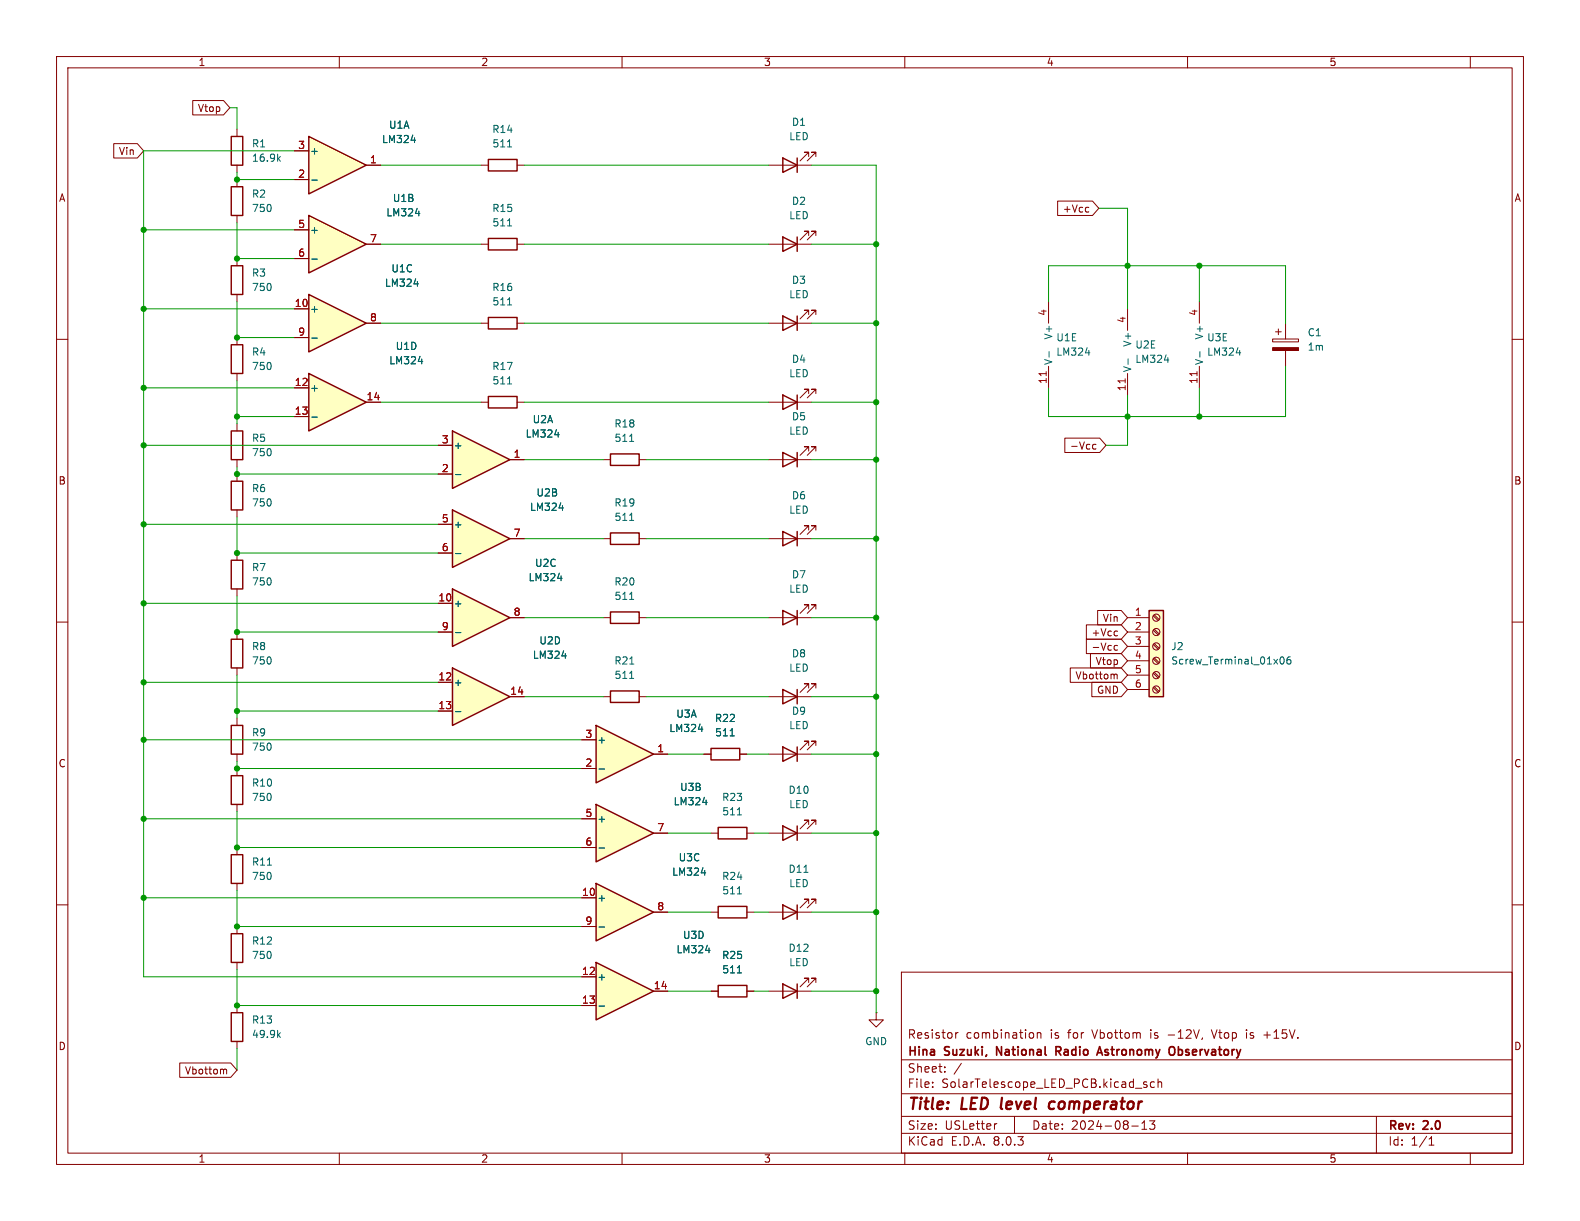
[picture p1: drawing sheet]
<svg xmlns="http://www.w3.org/2000/svg" width="279mm" height="216mm" viewBox="0 0 279 216" stroke-linecap="round" stroke-linejoin="round" font-family="sans-serif">
<g fill="none" stroke="#840000" stroke-width=".18">
<path d="M10 10h259.4v195.9h-259.4zM12 12h255.4v191.9h-255.4zM60 10v2M110 10v2M160 10v2M210 10v2M260 10v2M10 60h2M135.9 57.2h7.6M143 55.6v-.7h-.8h.8l-1.5 1.5M144.3 55.6v-.7h-.8h.8l-1.6 1.5M267.4 60h2"/>
<path d="M41.9 74.9v1.3M135.9 71.1h7.6M143 69.6v-.8h-.8h.8l-1.5 1.6M144.3 69.6v-.8h-.8h.8l-1.6 1.6M41.9 81.3v1.3M106.7 95.3h1.2M106.7 81.3h1.2M113 95.3h1.3M113 81.3h1.3M10 110h2M41.9 111.8v1.2M41.9 118.1v1.3"/>
<path d="M106.7 109.2h1.2M113 109.2h1.3M135.9 109.2h7.6M143 107.7v-.8h-.8h.8l-1.5 1.6M144.3 107.7v-.8h-.8h.8l-1.6 1.6M267.4 110h2M10 160h2M41.9 149.9v1.2M41.9 156.2v1.3M267.4 160h2M41.9 163.8v1.3M41.9 170.2v1.3"/>
<path d="M159.4 171.9h108v32h-108zM159.4 197.4h108M159.4 193.4h108M159.4 187.4h108M164.9 192.1v.2M164.9 191.4v.1M167.1 189.4v.2M167.1 188.7v.1M169 182.6v1M169.4 182.6l-.3 .1-.1 .2M170 188l-1.3 1.9M176.3 198.7l-.3 .1"/>
<path d="M179.4 197.4v3M182.5 182.6l.3 .3v.4l-.3 .3M183.4 182.7l.2-.1 .4 .1 .1 .9M183.4 182.6v1M200.1 199.1h1.2M201.9 199.7h.9M201.9 198.6l.5-.4v1.5M202.8 191.4l-.4-.1-.2 .2 .1 .2 .5 .2v.3h-.6M203.3 198.2h.9l-.5 .6 .4 .1v.6l-.2 .2h-.4l-.2-.2M204.1 191.4l-.4-.1-.3 .3v.4l.2 .2h.5M204.8 191.4l.2-.1 .4 .1v.9M204.8 190.8v1.5"/>
<path d="M212.6 183.5v.2M214.2 182.1l.5 1.5M220.4 182.1v.1M220.4 182.6v1M223.5 183h1.1M243.4 197.4v6.5M60 203.9v2M110 203.9v2M159.4 200.4h108M160 203.9v2M210 203.9v2M252.7 202.5h.9"/>
<path d="M252.7 201.4l.4-.4v1.5M260 203.9v2"/>
</g>
<path d="M177.2 194.1l-.2 1.9M186.5 194.9a.66 .66 0 0 0-1 .3v.5l.1 .3 .2 .1 .6-.1" fill="none" stroke="#840000" stroke-width=".4"/>
<path d="M176.2 186.6v-1.5l.9 1.5M187.1 185.9l.5 .7M187.5 185.1h-.8v1.5M187.5 185.8l-.8 .1M194 186.6l.5-1.5 .5 1.5M194.1 186.1h.7M207.7 185.3v1.1M208.4 185.1v1.5M208.4 186.5l.4 .1M208.8 185.6h-.4" fill="none" stroke="#840000" stroke-width=".3"/>
<g fill="none" stroke="#840000" stroke-width=".25">
<path d="M138.4 55.9l2.6 1.3-2.6 1.2zM141 55.9v2.5M40.9 76.2h2v5.1h-2zM138.4 69.9l2.6 1.2-2.6 1.3zM141 69.9v2.5M107.9 94.2h5.1v2.1h-5.1zM107.9 80.3h5.1v2h-5.1zM40.9 113h2v5.1h-2zM107.9 108.2h5.1v2h-5.1zM138.4 108l2.6 1.2-2.6 1.3zM141 108v2.5M40.9 151.1h2v5.1h-2z"/>
<path d="M40.9 165.1h2v5.1h-2z"/>
</g>
<path d="M111.3 78h.8M111.3 92h.8M111.3 106h.8M47.3 153h.7" fill="none" stroke="#006464" stroke-width=".18"/>
<path d="M80 118.1l10.2 5.1-10.2 5.1z" fill="#ffffc2"/>
<g fill="none" stroke="#840000" stroke-width=".25">
<path d="M138.4 27.9l2.6 1.3-2.6 1.3zM141 27.9v2.6M138.4 41.9l2.6 1.3-2.6 1.3zM141 41.9v2.6M40.9 99.1h2v5h-2zM40.9 85.1h2v5.1h-2zM138.4 80l2.6 1.3-2.6 1.3zM138.4 94l2.6 1.3-2.6 1.2zM141 80v2.6M141 94v2.5M80 118.1l10.2 5.1-10.2 5.1zM40.9 128.3h2v5.1h-2z"/>
<path d="M40.9 179.1h2v5.1h-2z"/>
</g>
<g fill="none" stroke="#840000" stroke-width=".18">
<path d="M135.9 29.2h7.6M143 27.7v-.8h-.8h.8l-1.5 1.5M144.3 27.7v-.8h-.8h.8l-1.6 1.5M135.9 43.2h7.6M143 41.7v-.8h-.8h.8l-1.5 1.5M144.3 41.7v-.8h-.8h.8l-1.6 1.5M143 79.8v-.8h-.8h.8l-1.5 1.5M144.3 79.8v-.8h-.8h.8l-1.6 1.5M41.9 83.8v1.3M41.9 90.2v1.2M41.9 97.8v1.3M135.9 81.3h7.6"/>
<path d="M135.9 95.3h7.6M143 93.7v-.7h-.8h.8l-1.5 1.5M144.3 93.7v-.7h-.8h.8l-1.6 1.5M41.9 104.1v1.3M41.9 127v1.3M41.9 133.4v1.2M77.5 120.7h2.5M77.5 125.7h2.5M90.2 123.2h2.5M41.9 177.8v1.3M41.9 184.2v1.2"/>
</g>
<path d="M99.4 116h.8M80.5 125.8h1M49.2 183l.4 .5M49.6 182.6l-.5 .5" fill="none" stroke="#006464" stroke-width=".18"/>
<path d="M80 76.2l10.2 5.1-10.2 5.1z" fill="#ffffc2"/>
<path d="M80 76.2l10.2 5.1-10.2 5.1z" fill="none" stroke="#840000" stroke-width=".25"/>
<path d="M77.5 78.7h2.5M77.5 83.8h2.5M90.2 81.3h2.5" fill="none" stroke="#840000" stroke-width=".18"/>
<path d="M98.1 76.9h.8M80.5 83.9h1" fill="none" stroke="#006464" stroke-width=".18"/>
<path d="M80 90.2l10.2 5.1-10.2 5z" fill="#ffffc2"/>
<path d="M80 90.2l10.2 5.1-10.2 5z" fill="none" stroke="#840000" stroke-width=".25"/>
<path d="M77.5 92.7h2.5M77.5 97.8h2.5M90.2 95.3h2.5" fill="none" stroke="#840000" stroke-width=".18"/>
<path d="M80.5 97.9h1M98.9 89.8h.7" fill="none" stroke="#006464" stroke-width=".18"/>
<path d="M80 104.1l10.2 5.1-10.2 5.1z" fill="#ffffc2"/>
<path d="M80 104.1l10.2 5.1-10.2 5.1zM40.9 137.2h2v5h-2z" fill="none" stroke="#840000" stroke-width=".25"/>
<path d="M77.5 106.7h2.5M77.5 111.8h2.5M90.2 109.2h2.5M41.9 135.9v1.3M41.9 142.2v1.3" fill="none" stroke="#840000" stroke-width=".18"/>
<path d="M80.5 111.9h1M98.6 102.3h.8" fill="none" stroke="#006464" stroke-width=".18"/>
<path d="M203.2 108h2.5v15.2h-2.5z" fill="#ffffc2"/>
<path d="M203.2 108h2.5v15.2h-2.5zM138.4 146.1l2.6 1.2-2.6 1.3zM141 146.1v2.5M138.4 174l2.6 1.3-2.6 1.2zM141 174v2.5" fill="none" stroke="#840000" stroke-width=".25"/>
<g fill="none" stroke="#840000" stroke-width=".18">
<path d="M185.4 53.3v3.9M185.4 64.8v3.8M199.4 109.2h3.8M199.4 111.8h3.8M199.4 114.3h3.8M199.4 116.8h3.8M199.4 119.4h3.8M203.9 119l.9 .9M203.9 116.5l.9 .8M203.9 114l.9 .8M203.9 111.4l.9 .9M203.9 108.9l.9 .8"/>
<path d="M204.1 118.9l.9 .8M204.1 116.3l.9 .9M204.1 113.8l.9 .8M204.1 111.3l.9 .8M204.1 108.7l.9 .9M199.4 121.9h3.8M203.9 121.6l.9 .8M204.1 121.4l.9 .9M135.9 147.3h7.6M143 145.8v-.8h-.8h.8l-1.5 1.6M144.3 145.8v-.8h-.8h.8l-1.6 1.6M135.9 175.3h7.6"/>
<path d="M143 173.7v-.7h-.8h.8l-1.5 1.5M144.3 173.7v-.7h-.8h.8l-1.6 1.5M154.9 179.1v1.2h1.3l-1.3 1.3-1.2-1.3h1.2M154.9 179.1h.1"/>
<circle cx="204.5" cy="109.2" r=".63"/>
<circle cx="204.5" cy="116.8" r=".63"/>
<circle cx="204.5" cy="119.4" r=".63"/>
<circle cx="204.5" cy="111.8" r=".63"/>
<circle cx="204.5" cy="114.3" r=".63"/>
<circle cx="204.5" cy="121.9" r=".63"/>
</g>
<path d="M185.5 62.2v1M191.9 62.4h.8M226.5 116.3l.2-.2a.68 .68 0 0 1 .4 .7 .68 .68 0 0 1-.4 .6l-.2-.1-.1-.4zM228.2 116.1l-.4 .1a.85 .85 0 0 0 0 1.2l.4-.1 .1-.4-.3-.3-.3 .1-.1 .2" fill="none" stroke="#006464" stroke-width=".18"/>
<path d="M185 65.7v.7" fill="none" stroke="#a90000" stroke-width=".18"/>
<path d="M105.4 170.2l10.2 5.1-10.2 5z" fill="#ffffc2"/>
<path d="M105.4 170.2l10.2 5.1-10.2 5z" fill="none" stroke="#840000" stroke-width=".25"/>
<path d="M102.9 172.7h2.5M102.9 177.8h2.5M115.6 175.3h2.5" fill="none" stroke="#840000" stroke-width=".18"/>
<path d="M105.9 177.9h1M124.8 168.1h.8" fill="none" stroke="#006464" stroke-width=".18"/>
<path d="M105.4 156.2l10.2 5.1-10.2 5.1z" fill="#ffffc2"/>
<path d="M125.7 132.3h5.1v2.1h-5.1zM105.4 156.2l10.2 5.1-10.2 5.1zM127 146.3h5.1v2h-5.1zM127 174.2h5.1v2.1h-5.1zM127 160.3h5.1v2h-5.1z" fill="none" stroke="#840000" stroke-width=".25"/>
<path d="M124.5 133.4h1.2M130.8 133.4h1.3M102.9 158.8h2.5M125.7 147.3h1.3M132.1 147.3h1.2M102.9 163.8h2.5M115.6 161.3h2.5M125.7 161.3h1.3M125.7 175.3h1.3M132.1 161.3h1.2M132.1 175.3h1.2" fill="none" stroke="#840000" stroke-width=".18"/>
<path d="M129.1 130.1h.7M124 154.3h.8M130.4 158.1h.7M130.4 144.1h.7M105.9 163.9h1M130.4 172h.7" fill="none" stroke="#006464" stroke-width=".18"/>
<path d="M105.4 128.3l10.2 5.1-10.2 5z" fill="#ffffc2"/>
<path d="M105.4 128.3l10.2 5.1-10.2 5z" fill="none" stroke="#840000" stroke-width=".25"/>
<path d="M102.9 135.9h2.5M102.9 130.8h2.5M115.6 133.4h2.5" fill="none" stroke="#840000" stroke-width=".18"/>
<path d="M105.9 136h1M123.5 128.9h.8" fill="none" stroke="#006464" stroke-width=".18"/>
<path d="M105.4 142.2l10.2 5.1-10.2 5.1z" fill="#ffffc2"/>
<path d="M40.9 61h2v5h-2zM107.9 122.2h5.1v2h-5.1zM138.4 121.9l2.6 1.3-2.6 1.3zM138.4 132.1l2.6 1.3-2.6 1.2zM141 121.9v2.6M141 132.1v2.5M105.4 142.2l10.2 5.1-10.2 5.1zM138.4 160l2.6 1.3-2.6 1.3zM141 160v2.6" fill="none" stroke="#840000" stroke-width=".25"/>
<g fill="none" stroke="#840000" stroke-width=".18">
<path d="M41.9 59.7v1.3M41.9 66v1.3M106.7 123.2h1.2M113 123.2h1.3M135.9 123.2h7.6M135.9 133.4h7.6M143 121.7v-.8h-.8h.8l-1.5 1.5M143 131.8v-.7h-.8h.8l-1.5 1.5M144.3 121.7v-.8h-.8h.8l-1.6 1.5M144.3 131.8v-.7h-.8h.8l-1.6 1.5M102.9 144.8h2.5M102.9 149.9h2.5"/>
<path d="M115.6 147.3h2.5M143 159.8v-.8h-.8h.8l-1.5 1.5M144.3 159.8v-.8h-.8h.8l-1.6 1.5M135.9 161.3h7.6"/>
</g>
<path d="M111.3 120h.8M111.4 117.4h.7M105.9 150h1M124.3 141.9h.7M142.2 154.2h.7" fill="none" stroke="#006464" stroke-width=".18"/>
<path d="M54.6 52.1l10.2 5.1-10.2 5z" fill="#ffffc2"/>
<path d="M54.6 52.1l10.2 5.1-10.2 5z" fill="none" stroke="#840000" stroke-width=".25"/>
<path d="M52.1 54.6h2.5M52.1 59.7h2.5M64.8 57.2h2.5" fill="none" stroke="#840000" stroke-width=".18"/>
<path d="M55.1 59.8h1M73.2 50.2h.8" fill="none" stroke="#006464" stroke-width=".18"/>
<path d="M54.6 66l10.2 5.1-10.2 5.1z" fill="#ffffc2"/>
<path d="M40.9 24.1h2v5.1h-2zM40.9 33h2v5.1h-2zM40.9 47h2v5.1h-2zM86.4 56.1h5v2.1h-5zM54.6 66l10.2 5.1-10.2 5.1zM86.4 70.1h5v2h-5z" fill="none" stroke="#840000" stroke-width=".25"/>
<g fill="none" stroke="#840000" stroke-width=".18">
<path d="M41.9 22.9v1.2M41.9 29.2v1.3M41.9 31.8v1.2M41.9 38.1v1.3M41.9 45.7v1.3M41.9 52.1v1.2M85.1 57.2h1.3M91.4 57.2h1.3M212.1 53.3v3.9M52.1 68.6h2.5M52.1 73.7h2.5M64.8 71.1h2.5"/>
<path d="M85.1 71.1h1.3M91.4 71.1h1.3M212.1 64.8v3.8"/>
</g>
<path d="M49.2 28l.4 .5M49.6 27.7l-.5 .5M89.7 53.9h.8M55.1 73.8h1M74 63.9h.8M89.7 67.9h.8M212.2 62.2v1M218.6 62.4h.8" fill="none" stroke="#006464" stroke-width=".18"/>
<path d="M211.7 65.7v.7" fill="none" stroke="#a90000" stroke-width=".18"/>
<path d="M54.6 38.1l10.2 5.1-10.2 5.1z" fill="#ffffc2"/>
<path d="M54.6 38.1l10.2 5.1-10.2 5.1zM86.4 28.2h5v2h-5zM86.4 42.2h5v2h-5z" fill="none" stroke="#840000" stroke-width=".25"/>
<path d="M85.1 29.2h1.3M91.4 29.2h1.3M52.1 40.6h2.5M52.1 45.7h2.5M64.8 43.2h2.5M85.1 43.2h1.3M91.4 43.2h1.3" fill="none" stroke="#840000" stroke-width=".18"/>
<path d="M73.5 37.7h.7M89.7 26h.8M89.7 39.9h.8M55.1 45.8h1" fill="none" stroke="#006464" stroke-width=".18"/>
<path d="M54.6 24.1l10.2 5.1-10.2 5.1z" fill="#ffffc2"/>
<path d="M54.6 24.1l10.2 5.1-10.2 5.1z" fill="none" stroke="#840000" stroke-width=".25"/>
<g fill="none" stroke="#840000" stroke-width=".18">
<path d="M34.1 17.8h5.4l1.1 1.3-1.1 1.2h-5.4zM20.1 25.4h4.2l1.1 1.3-1.1 1.2h-4.2zM52.1 31.8h2.5M52.1 26.7h2.5M64.8 29.2h2.5M187 35.6h6.2l1.1 1.2-1.1 1.3h-6.2zM192.2 36.7h.3M192.5 37.4l-.3 .1M52.1 54.6h2.5M52.1 59.7h2.5M52.1 40.6h2.5M52.1 45.7h2.5"/>
<path d="M64.8 57.2h2.5M64.8 43.2h2.5M199.4 54.6v3.8M225 59.9h4.6v.6h-4.6zM225.6 58.7h1M226.1 58.2v1M227.3 57.2v2.7M52.1 68.6h2.5M52.1 73.7h2.5M64.8 71.1h2.5M77.5 78.7h2.5M188.3 77.5h6.2l1.1 1.2-1.1 1.3h-6.2z"/>
<path d="M193.2 79.2l.2 .2 .4-.1M193.8 78.6h-.4l-.2 .2M199.4 66v3.9M227.3 62v2.8M77.5 83.8h2.5M77.5 92.7h2.5M77.5 97.8h2.5M90.2 81.3h2.5M90.2 95.3h2.5M77.5 106.7h2.5M77.5 111.8h2.5M90.2 109.2h2.5"/>
<path d="M189.3 118.1h9l1.1 1.3-1.1 1.3h-9zM192.1 110.5h6.2l1.1 1.3-1.1 1.2h-6.2zM192.1 113h6.2l1.1 1.3-1.1 1.3h-6.2zM192.8 115.6h5.5l1.1 1.2-1.1 1.3h-5.5zM194.1 107.9h4.2l1.1 1.3-1.1 1.3h-4.2zM197 114.7l.3 .3 .3-.1M197.1 119.3h.4l.1 .8M197.3 111.6h.3M197.6 112.4h-.3M197.6 114.2l-.3-.1-.3 .3M77.5 120.7h2.5M77.5 125.7h2.5"/>
<path d="M90.2 123.2h2.5M102.9 135.9h2.5M102.9 130.8h2.5M115.6 133.4h2.5M124.5 133.4h1.2M130.8 133.4h1.3M193.1 120.6h5.2l1.1 1.3-1.1 1.3h-5.2zM102.9 158.8h2.5M102.9 144.8h2.5M102.9 149.9h2.5M115.6 147.3h2.5M102.9 172.7h2.5"/>
<path d="M102.9 177.8h2.5M102.9 163.8h2.5M115.6 175.3h2.5M115.6 161.3h2.5M125.7 175.3h1.3M132.1 175.3h1.2M31.8 188h9l1.1 1.2-1.1 1.3h-9zM39.6 189.1h.4l.1 .8"/>
</g>
<g fill="none" stroke="#006464" stroke-width=".18">
<path d="M55.1 31.8h1M72.7 24.8h.8M73.5 37.7h.7M55.1 59.8h1M55.1 45.8h1M73.2 50.2h.8M55.1 73.8h1M74 63.9h.8M98.1 76.9h.8M199.5 63.5v.9M205.9 63.7h.8M80.5 83.9h1"/>
<path d="M80.5 97.9h1M98.9 89.8h.7M80.5 111.9h1M98.6 102.3h.8M99.4 116h.8M80.5 125.8h1M105.9 136h1M123.5 128.9h.8M129.1 130.1h.7M105.9 150h1M124 154.3h.8M124.3 141.9h.7"/>
<path d="M105.9 177.9h1M105.9 163.9h1M124.8 168.1h.8M130.4 172h.7"/>
</g>
<path d="M199 67v.7" fill="none" stroke="#a90000" stroke-width=".18"/>
<path d="M225 61.5h4.6v.5h-4.6z" fill="#840000" stroke="#840000" stroke-width=".18"/>
<g fill="none" stroke="#009600" stroke-width=".18">
<path d="M40.6 19.1h1.3v3.8M41.9 30.5v1.3h10.2M41.9 39.4v6.3h10.2M52.1 26.7h-26.7v146h77.5M67.3 29.2h17.8M92.7 29.2h43.2M143.5 29.2h11.4v149.9M194.3 36.8h5.1v17.8M25.4 54.6h26.7M25.4 40.6h26.7M41.9 53.3v6.4h10.2M67.3 57.2h17.8"/>
<path d="M67.3 43.2h17.8M92.7 57.2h43.2M92.7 43.2h43.2M143.5 57.2h11.4M143.5 43.2h11.4M185.4 53.3v-6.3h41.9v10.2M212.1 47v6.3M25.4 68.6h26.7M25.4 78.7h52.1M41.9 67.3v7.6M41.9 73.7h10.2M67.3 71.1h17.8"/>
<path d="M92.7 71.1h43.2M143.5 71.1h11.4M199.4 69.9v8.8h-3.8M212.1 68.6v5.1M227.3 64.8v8.9h-41.9v-5.1M25.4 92.7h52.1M41.9 82.6v1.2h35.6M41.9 91.4v6.4h35.6M92.7 95.3h14M92.7 81.3h14M114.3 95.3h21.6M114.3 81.3h21.6"/>
<path d="M143.5 95.3h11.4M143.5 81.3h11.4M25.4 106.7h52.1M41.9 105.4v6.4h35.6M41.9 119.4v7.6M92.7 109.2h14M114.3 109.2h21.6M143.5 109.2h11.4M25.4 130.8h77.5M25.4 120.7h52.1M41.9 134.6v1.3h61M41.9 125.7h35.6"/>
<path d="M92.7 123.2h14M114.3 123.2h21.6M118.1 133.4h6.4M132.1 133.4h3.8M143.5 123.2h11.4M143.5 133.4h11.4M25.4 158.8h77.5M25.4 144.8h77.5M41.9 143.5v6.4h61M41.9 157.5v6.3h61M118.1 147.3h7.6M133.3 147.3h2.6"/>
<path d="M143.5 147.3h11.4M41.9 171.5v6.3h61M118.1 161.3h7.6M118.1 175.3h7.6M133.3 161.3h2.6M133.3 175.3h2.6M143.5 161.3h11.4M143.5 175.3h11.4M41.9 185.4v3.8"/>
</g>
<g fill="#009600" stroke="#009600" stroke-width=".18">
<circle cx="41.9" cy="97.8" r=".46"/>
<circle cx="41.9" cy="111.8" r=".46"/>
<circle cx="25.4" cy="106.7" r=".46"/>
<circle cx="25.4" cy="92.7" r=".46"/>
<circle cx="41.9" cy="83.8" r=".46"/>
<circle cx="41.9" cy="73.7" r=".46"/>
<circle cx="154.9" cy="81.3" r=".46"/>
<circle cx="154.9" cy="57.2" r=".46"/>
<circle cx="154.9" cy="71.1" r=".46"/>
<circle cx="154.9" cy="43.2" r=".46"/>
<circle cx="154.9" cy="95.3" r=".46"/>
<circle cx="41.9" cy="149.9" r=".46"/>
<circle cx="25.4" cy="130.8" r=".46"/>
<circle cx="25.4" cy="144.8" r=".46"/>
<circle cx="41.9" cy="135.9" r=".46"/>
<circle cx="41.9" cy="163.8" r=".46"/>
<circle cx="25.4" cy="158.8" r=".46"/>
<circle cx="25.4" cy="120.7" r=".46"/>
<circle cx="41.9" cy="125.7" r=".46"/>
<circle cx="41.9" cy="177.8" r=".46"/>
<circle cx="154.9" cy="123.2" r=".46"/>
<circle cx="154.9" cy="109.2" r=".46"/>
<circle cx="154.9" cy="175.3" r=".46"/>
<circle cx="154.9" cy="161.3" r=".46"/>
<circle cx="154.9" cy="147.3" r=".46"/>
<circle cx="154.9" cy="133.4" r=".46"/>
<circle cx="25.4" cy="68.6" r=".46"/>
<circle cx="25.4" cy="78.7" r=".46"/>
<circle cx="41.9" cy="45.7" r=".46"/>
<circle cx="41.9" cy="31.8" r=".46"/>
<circle cx="41.9" cy="59.7" r=".46"/>
<circle cx="25.4" cy="54.6" r=".46"/>
<circle cx="25.4" cy="40.6" r=".46"/>
<circle cx="212.1" cy="73.7" r=".46"/>
<circle cx="199.4" cy="47" r=".46"/>
<circle cx="212.1" cy="47" r=".46"/>
<circle cx="199.4" cy="73.7" r=".46"/>
</g>
<g font-size="2.8" fill="#840000">
<text x="160.4" y="196.8">Title:</text>
<text x="170.1" y="196.8">LED</text>
<text x="177.8" y="196.8">level</text>
<text x="187.2" y="196.8">comperator</text>
</g>
<g font-size="2.1" fill="#840000">
<text x="160.4" y="183.9">Resistor</text>
<text x="170.8" y="183.9">combination</text>
<text x="185.8" y="183.9">is</text>
<text x="189" y="183.9">for</text>
<text x="193.5" y="183.9">Vbottom</text>
<text x="203.8" y="183.9">is</text>
<text x="207.1" y="183.9">-12V,</text>
<text x="215.1" y="183.9">Vtop</text>
<text x="221.2" y="183.9">is</text>
<text x="224.5" y="183.9">+15V.</text>
<text x="160.4" y="189.9">Sheet:</text>
<text x="160.4" y="187.1">Hina</text>
<text x="167.1" y="187.1">Suzuki,</text>
<text x="176.9" y="187.1">National</text>
<text x="188" y="187.1">Radio</text>
<text x="196" y="187.1">Astronomy</text>
<text x="209.3" y="187.1">Observatory</text>
<text x="160.4" y="192.6">File:</text>
<text x="166.5" y="192.6">SolarTelescope_LED_PCB.kicad_sch</text>
<text x="160.4" y="202.8">KiCad</text>
<text x="160.4" y="200">Size:</text>
<text x="167.1" y="200">USLetter</text>
<text x="168.1" y="202.8">E.D.A.</text>
<text x="175.7" y="202.8">8.0.3</text>
<text x="182.4" y="200">Date:</text>
<text x="189.4" y="200">2024-08-13</text>
<text x="245.4" y="200.2">Rev:</text>
<text x="245.4" y="202.8">Id:</text>
<text x="249.5" y="202.8">1/1</text>
<text x="251.8" y="200.2">2.0</text>
</g>
<g font-size="1.8" fill="#840000">
<text x="35" y="11.9">1</text>
<text x="85" y="11.9">2</text>
<text x="135" y="11.9">3</text>
<text x="185" y="11.9">4</text>
<text x="235" y="11.9">5</text>
<text x="34.9" y="20">Vtop</text>
<text x="20.9" y="27.6">Vin</text>
<text x="10.3" y="35.9">A</text>
<text x="267.7" y="35.9">A</text>
<text x="187.8" y="37.8">+Vcc</text>
<text x="189.1" y="79.7">-Vcc</text>
<text x="10.3" y="85.9">B</text>
<text x="267.7" y="85.9">B</text>
<text x="192.9" y="112.7">+Vcc</text>
<text x="194.9" y="110.2">Vin</text>
<text x="192.9" y="115.3">-Vcc</text>
<text x="193.6" y="117.8">Vtop</text>
<text x="190.1" y="120.3">Vbottom</text>
<text x="193.9" y="122.9">GND</text>
<text x="10.3" y="135.9">C</text>
<text x="267.7" y="135.9">C</text>
<text x="10.3" y="185.9">D</text>
<text x="267.7" y="185.9">D</text>
<text x="32.6" y="190.2">Vbottom</text>
<text x="35" y="205.8">1</text>
<text x="85" y="205.8">2</text>
<text x="135" y="205.8">3</text>
<text x="185" y="205.8">4</text>
<text x="235" y="205.8">5</text>
</g>
<g font-size="1.8" fill="#006464">
<text x="68.7" y="23">U1A</text>
<text x="87" y="23.7">R14</text>
<text x="139.9" y="22.5">D1</text>
<text x="44.5" y="26.3">R1</text>
<text x="44.5" y="28.8">16.9k</text>
<text x="54.7" y="27.5">+</text>
<text x="67.5" y="25.5">LM324</text>
<text x="87" y="26.3">511</text>
<text x="139.5" y="25">LED</text>
<text x="44.5" y="35.2">R2</text>
<text x="69.4" y="35.9">U1B</text>
<text x="44.5" y="37.7">750</text>
<text x="54.7" y="41.5">+</text>
<text x="68.2" y="38.5">LM324</text>
<text x="87" y="37.7">R15</text>
<text x="87" y="40.2">511</text>
<text x="139.5" y="39">LED</text>
<text x="139.9" y="36.4">D2</text>
<text x="44.5" y="49.1">R3</text>
<text x="44.5" y="51.7">750</text>
<text x="68" y="50.9">LM324</text>
<text x="69.1" y="48.4">U1C</text>
<text x="87" y="51.7">R16</text>
<text x="139.5" y="52.9">LED</text>
<text x="139.9" y="50.4">D3</text>
<text x="54.7" y="55.5">+</text>
<text x="87" y="54.2">511</text>
<text x="231.1" y="59.7">C1</text>
<text x="44.5" y="63.1">R4</text>
<text x="44.5" y="65.6">750</text>
<text x="68.7" y="64.6">LM324</text>
<text x="69.9" y="62.1">U1D</text>
<text x="87" y="65.6">R17</text>
<text x="139.9" y="64.4">D4</text>
<text x="186.3" y="64.6" transform="rotate(-90 186.3 64.6)">V-</text>
<text x="186.3" y="60.1" transform="rotate(-90 186.3 60.1)">V+</text>
<text x="186.7" y="60.6">U1E</text>
<text x="186.7" y="63.1">LM324</text>
<text x="200.3" y="65.9" transform="rotate(-90 200.3 65.9)">V-</text>
<text x="200.3" y="61.4" transform="rotate(-90 200.3 61.4)">V+</text>
<text x="200.7" y="61.8">U2E</text>
<text x="200.7" y="64.4">LM324</text>
<text x="213" y="64.6" transform="rotate(-90 213 64.6)">V-</text>
<text x="213" y="60.1" transform="rotate(-90 213 60.1)">V+</text>
<text x="213.4" y="60.6">U3E</text>
<text x="213.4" y="63.1">LM324</text>
<text x="231.1" y="62.2">1m</text>
<text x="54.7" y="69.4">+</text>
<text x="87" y="68.2">511</text>
<text x="139.5" y="66.9">LED</text>
<text x="92.9" y="77.6">LM324</text>
<text x="94.1" y="75">U2A</text>
<text x="108.5" y="75.8">R18</text>
<text x="139.5" y="77.1">LED</text>
<text x="139.9" y="74.5">D5</text>
<text x="44.5" y="78.3">R5</text>
<text x="44.5" y="80.9">750</text>
<text x="80.1" y="79.6">+</text>
<text x="108.6" y="78.3">511</text>
<text x="44.5" y="87.2">R6</text>
<text x="44.5" y="89.8">750</text>
<text x="94.8" y="88">U2B</text>
<text x="108.5" y="89.8">R19</text>
<text x="139.9" y="88.5">D6</text>
<text x="80.1" y="93.6">+</text>
<text x="93.6" y="90.5">LM324</text>
<text x="108.6" y="92.3">511</text>
<text x="139.5" y="91">LED</text>
<text x="44.5" y="101.2">R7</text>
<text x="94.5" y="100.4">U2C</text>
<text x="44.5" y="103.7">750</text>
<text x="80.1" y="107.5">+</text>
<text x="93.4" y="103">LM324</text>
<text x="108.5" y="103.7">R20</text>
<text x="108.6" y="106.3">511</text>
<text x="139.5" y="105">LED</text>
<text x="139.9" y="102.5">D7</text>
<text x="44.5" y="115.2">R8</text>
<text x="44.5" y="117.7">750</text>
<text x="94.1" y="116.7">LM324</text>
<text x="95.3" y="114.1">U2D</text>
<text x="108.5" y="117.7">R21</text>
<text x="139.5" y="119">LED</text>
<text x="139.9" y="116.4">D8</text>
<text x="207" y="115.2">J2</text>
<text x="207" y="117.7">Screw_Terminal_01x06</text>
<text x="80.1" y="121.5">+</text>
<text x="108.6" y="120.2">511</text>
<text x="44.5" y="130.4">R9</text>
<text x="105.5" y="131.7">+</text>
<text x="118.3" y="129.6">LM324</text>
<text x="119.5" y="127.1">U3A</text>
<text x="126.3" y="127.9">R22</text>
<text x="126.4" y="130.4">511</text>
<text x="139.5" y="129.1">LED</text>
<text x="139.9" y="126.6">D9</text>
<text x="44.5" y="132.9">750</text>
<text x="44.5" y="141.8">750</text>
<text x="44.5" y="139.3">R10</text>
<text x="119" y="142.6">LM324</text>
<text x="120.2" y="140.1">U3B</text>
<text x="127.6" y="141.8">R23</text>
<text x="139.3" y="140.6">D10</text>
<text x="139.5" y="143.1">LED</text>
<text x="105.5" y="145.6">+</text>
<text x="127.6" y="144.4">511</text>
<text x="44.5" y="155.8">750</text>
<text x="44.5" y="153.3">R11</text>
<text x="118.8" y="155">LM324</text>
<text x="119.9" y="152.5">U3C</text>
<text x="127.6" y="155.8">R24</text>
<text x="139.3" y="154.5">D11</text>
<text x="105.5" y="159.6">+</text>
<text x="127.6" y="158.3">511</text>
<text x="139.5" y="157.1">LED</text>
<text x="44.5" y="167.2">R12</text>
<text x="120.7" y="166.2">U3D</text>
<text x="44.5" y="169.8">750</text>
<text x="105.5" y="173.6">+</text>
<text x="119.5" y="168.8">LM324</text>
<text x="127.6" y="169.8">R25</text>
<text x="127.6" y="172.3">511</text>
<text x="139.3" y="168.5">D12</text>
<text x="139.5" y="171">LED</text>
<text x="44.5" y="181.2">R13</text>
<text x="44.5" y="183.7">49.9k</text>
<text x="152.9" y="185">GND</text>
</g>
<g font-size="1.8" fill="#a90000">
<text x="52.6" y="26.4">3</text>
<text x="65.3" y="29">1</text>
<text x="52.6" y="31.5">2</text>
<text x="52.6" y="40.4">5</text>
<text x="52.6" y="45.5">6</text>
<text x="65.3" y="42.9">7</text>
<text x="52" y="54.4">10</text>
<text x="52.6" y="59.4">9</text>
<text x="65.3" y="56.9">8</text>
<text x="185.2" y="56" transform="rotate(-90 185.2 56)">4</text>
<text x="199.1" y="57.2" transform="rotate(-90 199.1 57.2)">4</text>
<text x="211.8" y="56" transform="rotate(-90 211.8 56)">4</text>
<text x="52" y="68.3">12</text>
<text x="64.7" y="70.9">14</text>
<text x="185.2" y="68" transform="rotate(-90 185.2 68)">11</text>
<text x="199.1" y="69.3" transform="rotate(-90 199.1 69.3)">11</text>
<text x="211.8" y="68" transform="rotate(-90 211.8 68)">11</text>
<text x="52" y="73.4">13</text>
<text x="78" y="83.6">2</text>
<text x="78" y="78.5">3</text>
<text x="90.7" y="81">1</text>
<text x="78" y="92.5">5</text>
<text x="90.7" y="95">7</text>
<text x="78" y="97.5">6</text>
<text x="77.4" y="106.4">10</text>
<text x="78" y="111.5">9</text>
<text x="90.7" y="109">8</text>
<text x="200.6" y="109">1</text>
<text x="200.6" y="111.5">2</text>
<text x="200.6" y="114">3</text>
<text x="200.6" y="116.6">4</text>
<text x="200.6" y="119.1">5</text>
<text x="77.4" y="120.4">12</text>
<text x="77.4" y="125.5">13</text>
<text x="90.1" y="122.9">14</text>
<text x="200.6" y="121.7">6</text>
<text x="103.4" y="130.6">3</text>
<text x="103.4" y="135.6">2</text>
<text x="116.1" y="133.1">1</text>
<text x="103.4" y="144.5">5</text>
<text x="103.4" y="149.6">6</text>
<text x="116.1" y="147.1">7</text>
<text x="102.8" y="158.5">10</text>
<text x="116.1" y="161">8</text>
<text x="103.4" y="163.6">9</text>
<text x="102.8" y="172.5">12</text>
<text x="102.8" y="177.5">13</text>
<text x="115.5" y="175">14</text>
</g>
</svg>
